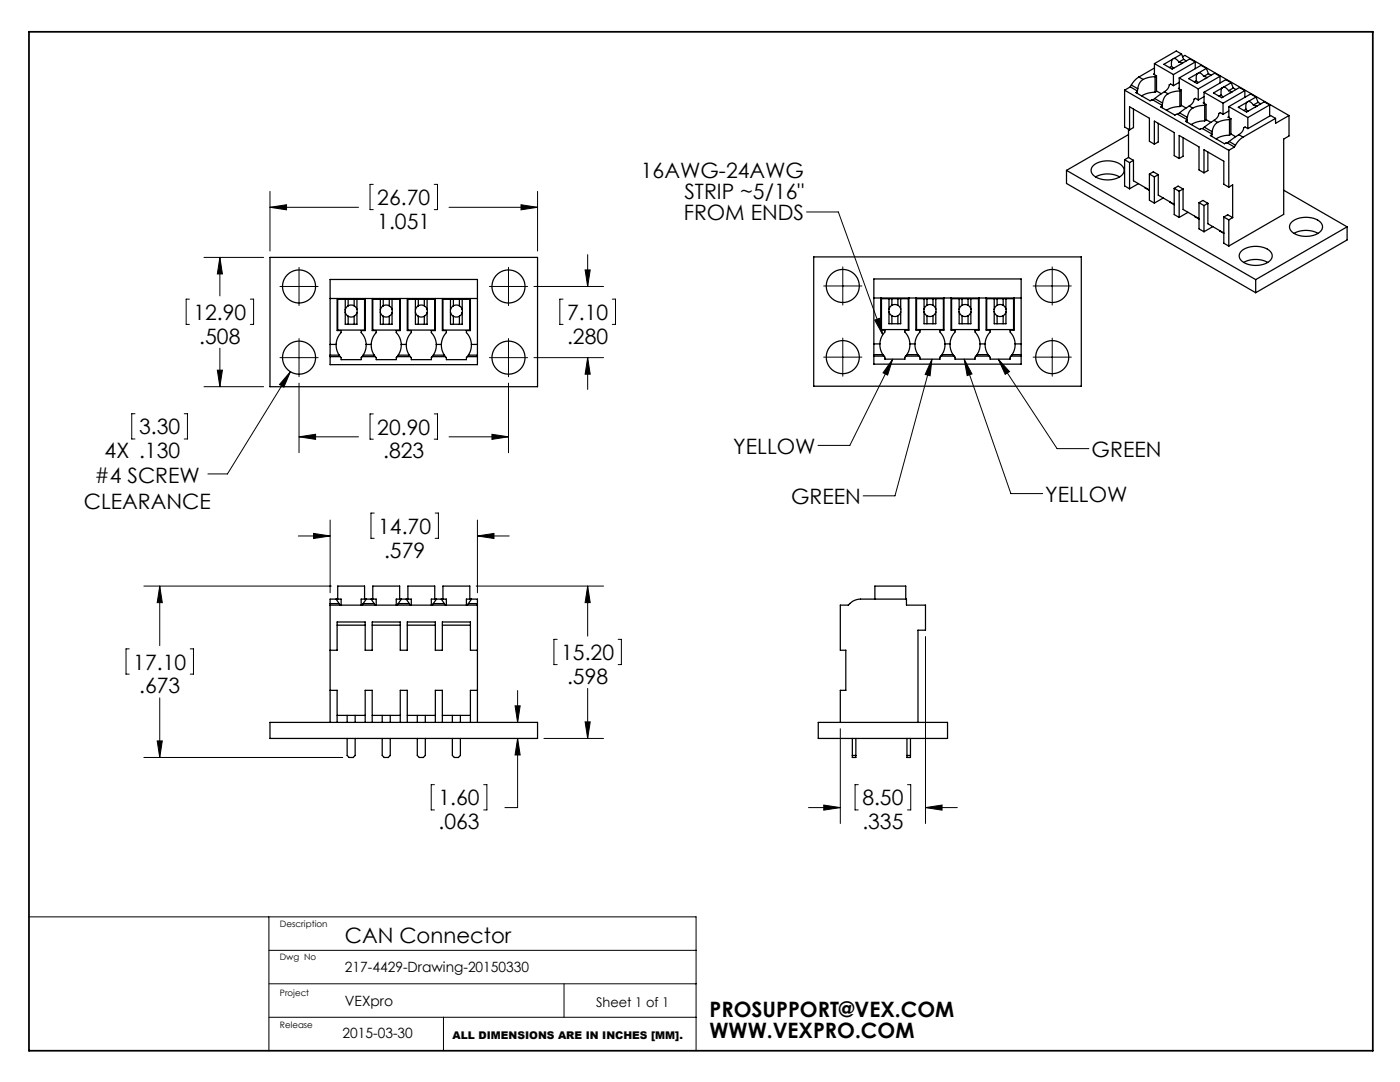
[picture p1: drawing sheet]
<svg xmlns="http://www.w3.org/2000/svg" width="279mm" height="216mm" viewBox="0 0 279 216" stroke-linecap="round" stroke-linejoin="round" font-family="sans-serif">
<g fill="none" stroke="#000" stroke-width=".2">
<path d="M53.9 38.2v11.9M74.5 36.8h-.6v5h.6M86.7 36.8h.6v5h-.6M107.3 38.2v11.9M37.8 59.7h-.6v5h.6M40.7 51.4h11.9M43.9 51.4v7.6M43.9 51.4l.5 3.3h-1zM50 59.7h.6v5h-.6M53.9 41.4h17.6M53.9 41.4l3.3-.5v1zM55.9 57.2h7.6"/>
<path d="M59.7 53.4v7.6M89.6 41.4h17.7M97.7 57.2h7.6M101.5 53.4v7.6M104 40.9l3.3 .5-3.3 .5zM106.6 57.2h13.9M112.4 59.7h-.7v5h.7M116.8 53.9h1l-.5 3.3zM117.3 50.8v6.4M122.2 59.7h.6v5h-.6M161 42.3h6.3l8.9 24.5M164.4 57.1h7.6"/>
<path d="M168.2 53.3v7.6M206.2 57.1h7.6M210 53.3v7.6M40.7 77.2h11.9M43.4 73.9h1l-.5 3.3zM43.9 69.5v7.7M55.9 71.4h7.6M58 74.2l-12.6 20.4h-3.9M58 74.2l-1.3 3.1-.9-.6zM59.7 76.4v13.9M59.7 67.6v7.6M97.7 71.4h7.6"/>
<path d="M101.5 76.4v13.9M101.5 67.6v7.6M106.6 71.4h13.9M117.3 71.4v6.3M117.3 71.4l.5 3.3h-1zM164.4 71.3h7.6M168.2 67.5v7.6M174.6 63.9l.9-.4 .7 3.3zM178.2 71.7l-1.1 3.1-.9-.4zM178.2 71.7l-8.6 17.2h-6.3M186 71.7l-.4 3.3-1-.3zM186 71.7l-7.4 27.2h-6.3"/>
<path d="M192.4 71.7l1.6 2.9-1 .3zM192.4 71.7l9.3 26.8h6.4M199.2 71.7l2.3 2.4-.9 .6zM199.2 71.7l11.8 17.8h6.3M206.2 71.3h7.6M210 67.5v7.6M26.9 82.6h-.6v5h.6M36.8 82.6h.6v5h-.6M59.7 87.2h11.8M59.7 87.2l3.3-.5v1zM74.5 82.6h-.6v5h.6M86.7 82.6h.6v5h-.6"/>
<path d="M89.6 87.2h11.9M98.2 86.7l3.3 .5-3.3 .5zM28.7 116.9h37.4M31.9 116.9v11.9M31.9 116.9l.5 3.3h-1zM59.5 106.9h6.4M62.6 106.4l3.3 .5-3.3 .6zM65.9 103.8v14.5M74.7 102.4h-.7v5h.7M86.8 102.4h.7v5h-.7M95 116.9h25.5M95.3 103.8v14.5"/>
<path d="M95.3 106.9h6.3M95.3 106.9l3.3-.5v1.1zM117.3 116.9v10M117.3 116.9l.5 3.3h-1zM25.8 129.5h-.6v5h.6M31.9 139.3v11.8M38 129.5h.6v5h-.6M103.3 137.8v6.3M111.2 127.6h-.6v5h.6M117.3 137.4v9.9M123.4 127.6h.6v5h-.6M184.7 127v37.3"/>
<path d="M28.7 151.1h39.7M31.4 147.8h1l-.5 3.3zM86.7 156.6h-.6v5h.6M96.5 156.6h.7v5h-.7M102.8 140.8h1l-.5 3.3zM103.3 147.3v13.8h-2.5M103.3 147.3l.5 3.3h-1zM108.6 147.3h11.9M116.8 144h1l-.5 3.3zM167.7 145.4v18.9M171.3 156.6h-.7v5h.7M181.1 156.6h.7v5h-.7"/>
<path d="M161.4 161.1h6.3M164.4 160.6l3.3 .5-3.3 .6zM184.7 161.1h6.4M184.7 161.1l3.3-.5v1.1zM5.8 182.9h133.1v26.8M53.7 182.9v26.8M53.7 196.3h85.2M53.7 189.6h85.2M112.6 196.3v6.7M53.7 203h85.2M88.5 203v6.7"/>
</g>
<path d="M5.8 6.3h268.2v203.4h-268.2z" fill="none" stroke="#000" stroke-width=".35"/>
<g fill="#000">
<path d="M178.2 71.7l-1.1 3.1-.9-.4zM192.4 71.7l1.6 2.9-1 .3zM186 71.7l-.4 3.3-1-.3zM199.2 71.7l2.3 2.4-.9 .6zM174.6 63.9l.9-.4 .7 3.3z"/>
<path d="M103.3 147.3l.5 3.3h-1zM102.8 140.8h1l-.5 3.3zM116.8 144h1l-.5 3.3zM117.3 116.9l.5 3.3h-1zM31.4 147.8h1l-.5 3.3zM31.9 116.9l.5 3.3h-1zM62.6 106.4l3.3 .5-3.3 .6zM95.3 106.9l3.3-.5v1.1zM43.9 51.4l.5 3.3h-1zM43.4 73.9h1l-.5 3.3zM104 40.9l3.3 .5-3.3 .5zM53.9 41.4l3.3-.5v1zM116.8 53.9h1l-.5 3.3zM117.3 71.4l.5 3.3h-1zM98.2 86.7l3.3 .5-3.3 .5zM59.7 87.2l3.3-.5v1zM58 74.2l-2.2 2.5 .9 .6zM164.4 160.6l3.3 .5-3.3 .6zM184.7 161.1l3.3-.5v1.1z"/>
</g>
<g fill="none" stroke="#000" stroke-width=".25">
<path d="M224.4 18l20.8 12M224.4 18v7.3l1 .6M225.6 17.3l1.4 .9M225.6 17.3l-1.2 .7M225.8 17l1.3 .7M225.8 17l-.2 .3M227 18.3l-.3 .2 2.8 1.6 .6-.2M227 18.3v.3M227 18.2v.1M227.1 17.7l-.1 .5M227.3 15.4l-.8 .6-.7 1M227.3 15.4l.8 .5"/>
<path d="M228.1 15.9l-.6 .5-.4 1.3M230.1 19.9l1.9 1.1M230.4 14.7l-.2 .1 .6 .3M230.4 12.7l3.8 2.2M230.4 12.7v2.2M230.4 13.6l-3.1 1.8M230.4 19.7l-.3 .2M230.4 19.7l1.6 .9M230.5 18.4l-1.4 .2-1.3 .5M230.5 15.3l-1.3 .2-1.1 .4M230.5 15.3v3.1M230.8 18.2l1 .5"/>
<path d="M230.8 15.1v3.1l-.3 .2M230.8 15.1l-.3 .2M232.4 18.3l-2 1.4M232.4 18.3l.7 .4M233.1 18.7l-.6 .6-.5 1.3M233.8 13.2l.4 .4M233.8 13.2l-.4 .3M234 11.8l-1.7 1 1.6 1 3.6-2.1 1 .7M234 11.8l-.2 .7v.7M234.2 14.9v2.2M234.3 11.7l-.3 .1M234.3 11.7l.6 .2 .4 .5"/>
<path d="M235.3 12.4l.6 .2M235.3 16.4l-1.1 .7-.6-.3-.3 .1a1.79 1.79 0 0 1-.9 1.4M235.3 15.6v2.2M235.3 17.6l-.1 .1 .6 .3M235.3 15.6l3.8 2.1M235.5 18.2l-1.3 .1-1.1 .4M235.5 18.2v3.1M235.8 18v3.1l-.3 .2M235.8 18l-.3 .2M235.8 10.8l-1.1-.6-4.3 2.5M235.8 10.8l-1.5 .9M235.8 10.8l.4 1"/>
<path d="M236 11.3l.5-.2 20.7 12M236.2 11.8l.6 .4M236.2 11.8l-.9 .6M238.5 12.4v1.3M238.5 12.4l-4.3 2.5M238.8 16.1l.4 .4M238.8 16.1l-.5 .2M238.9 14.7l-1.7 1 1.7 .9 3.5-2 1.1 .6M238.9 14.7l-.1 .4v1M239.1 17.7v2.2M239.1 20l-.5-.4-.3 .2a1.79 1.79 0 0 1-1 1.4M239.3 14.5l-.4 .2"/>
<path d="M239.3 14.5l.3 .1 .6 .6M240.2 15.2l.7 .3M240.3 18.4v2.2M240.3 18.4l3.8 2.2M240.3 19.3l-1.2 .7M240.8 13.6l-1.1-.6-4.4 2.6M240.8 13.6l-1.5 .9M240.8 13.6l.4 1.1M241.2 14.7l.5 .3M241.2 14.7l-1 .5M243.5 15.2v1.4M243.5 15.2l-4.4 2.5"/>
<path d="M243.7 18.9l.4 .4M243.7 18.9l-.4 .3M243.9 17.6l-1.7 .9 1.6 1 3.6-2 1 .6M243.9 17.6l-.2 .4v.9M244.2 17.4l-.3 .2M244.2 17.4l.4 .1 .6 .6M245.2 18.1l.6 .3M245.7 16.5l-1.5 .9M245.7 16.5l-1.1-.6-4.3 2.5M245.7 16.5l.4 1.1M246.1 17.6l-.9 .5M246.1 17.6l.6 .3"/>
<path d="M248.4 18.1v1.3M248.4 18.1l-4.3 2.5M250.7 19.4l-1.1-.6-4.4 2.5M250.7 19.4l-1.5 .8M250.7 19.4l.4 1M212.8 34l37.8 21.8M212.8 34v2.6l37.8 21.8M218.2 33a4.7 4.7 0 0 1 5.9 .2 1.45 1.45 0 0 1-1 2.3 4.6 4.6 0 0 1-5.2-.9l-.1-.8zM218.6 35.3a5.1 5.1 0 0 1 4.8 0M224.4 31.9v5.2l1 .6M224.4 31.9l1 .5M225.2 31.4l1 .6"/>
<path d="M225.2 25.8v5.6M225.2 26.9l-12.4 7.1M225.2 31.4l-.8 .5M225.4 25.9v-4.6l4 2.3v4.6l1 .6M225.4 32.4v5.3M226.2 32v4.1l3.2 1.8M226.2 21.8v3.7l-.8 .4M226.2 32l-.8 .4M227.2 36.6l-1.8 1.1M228.5 37.4l.9 .6M229.4 34.7v5.3l1 .5M229.4 34.7l.8-.4 1 .6"/>
<path d="M229.4 34.7l1 .6M230.4 28.8v-4.6l3.9 2.3v4.6l1 .5M230.4 35.3v5.2M231.2 24.6v3.7l-.8 .5M231.2 34.9v4l3.1 1.9M231.2 34.9l-.8 .4M231.9 21.2l-.2 .1 2.8 1.7 .5-.2M231.9 21.2v.3M232 21l-.1 .2M232 20.6v.4M232.1 39.5l-1.7 1M234.3 37.6v5.2l1 .6"/>
<path d="M234.3 37.6l.8-.5 1 .6M234.3 37.6l1 .6M235 22.8l1.9 1.1M235.3 31.6v-4.6l4 2.3v4.6l1 .6M235.3 38.2v5.2M235.4 22.5l-.4 .3M235.4 22.5l1.6 .9M235.5 21.3l-1.5 .2-1.2 .5M235.8 21l.9 .6M236.1 27.5v3.7l-.8 .4M236.1 37.7v4.1l3.2 1.8M236.1 37.7l-.8 .5"/>
<path d="M236.9 24l-.3 .2 2.8 1.6 .6-.1M236.9 24v.4M236.9 23.9v.1M237 23.4l-.1 .5M237.3 21.2l-1.9 1.3M237.3 21.2l.7 .4M238 21.6l-.6 .6-.4 1.2M240 25.7l1.9 1M240.3 34.5v-4.6l3.9 2.3v4.6l1 .5M240.3 20.4l-.2 .1 .6 .3M240.3 25.4l-.3 .3M240.3 25.4l1.6 .9"/>
<path d="M240.4 24.1l-1.4 .2-1.3 .6M240.4 21l-1.3 .2-1.1 .4M240.4 21v3.1M240.7 23.9l1 .5M240.7 20.8v3.2l-.3 .1M240.7 20.8l-.3 .2M241.1 30.3v3.7l-.8 .5M241.8 26.9l-.2 .2 2.8 1.6 .5-.2M241.8 26.9v.3M241.9 26.7l-.1 .2M241.9 26.3v.4M242.3 24l-2 1.4"/>
<path d="M242.3 24l.7 .4M243 24.4l-.6 .6-.5 1.3M244.1 20.6v2.2M244.1 22.8l-.6-.3-.3 .1a1.79 1.79 0 0 1-.9 1.4M244.9 28.5l1.5 .8M245.2 30v7.3M245.2 37.3l.8-.4v6.5M245.2 21.3v2.2M245.2 23.3l-.1 .1 .6 .3M245.2 21.3l3.8 2.2M245.2 22.1l-1.1 .7M245.3 28.2l-.4 .3"/>
<path d="M245.3 28.2l1.3 .8M245.4 27l-1.5 .2-1.2 .5M245.4 23.9l-1.3 .1-1.1 .4M245.4 23.9v3.1M245.7 26.7l.9 .6M245.7 23.7v3.1l-.3 .2M245.7 23.7l-.3 .2M246.4 29.3l-1.2 .7M246.6 29l-.2 .3M247.2 26.9l-1.9 1.3M247.2 26.9l.9 .5M248.1 27.4l-.8 .6-.7 1"/>
<path d="M248.7 21.8l.4 .4M248.7 21.8l-.5 .3M248.8 20.4l-1.7 1 1.7 1 3.5-2.1 1.1 .6M248.8 20.4l-.1 .4v1M249 23.5v2.2M249.2 20.2l-.4 .2M249.2 20.2l.5 .3 .4 .5M250.1 21l.7 .2M251.1 20.4l-1 .6M251.1 20.4l.5 .3M253.4 20.9v2.3M253.4 20.9l-4.4 2.6"/>
<path d="M254.6 23.6l-1-.5-4.6 2.6-.5-.4-.3 .2a1.79 1.79 0 0 1-1 1.4M254.6 23.6l-6.5 3.8M256.2 38l12.6 7.3M257.2 23.1v4l-1 .6v15.1l-11 6.3M257.2 23.1l-2.6 1.5v-1M53.9 51.4h53.4v25.8h-53.4zM65.9 59.6h29.4M67.3 59.6v6.4h.8v.4a3.6 3.6 0 0 0-1 2.3M67.4 59.7h5.4v6.2h-5.4zM68.9 59.7v2.1M69.5 59.7v1.3M70.7 59.7v1.3"/>
<path d="M71.2 59.7v2.1M72.9 59.6v6.4h-.8v.4a3.6 3.6 0 0 1 1 2.3M74.3 59.6v6.4h.8v.4a3.6 3.6 0 0 0-1 2.3M74.4 59.7h5.4v6.2h-5.4zM75.9 59.7v2.1M76.5 59.7v1.3M77.7 59.7v1.3M78.2 59.7v2.1M79.9 59.6v6.4h-.8v.4a3.6 3.6 0 0 1 1 2.3M81.3 59.6v6.4h.8v.4a3.6 3.6 0 0 0-1 2.3M81.4 59.7h5.4v6.2h-5.4zM82.9 59.7v2.1"/>
<path d="M83.5 59.7v1.3M84.7 59.7v1.3M85.2 59.7v2.1M86.9 59.6v6.4h-.8v.4a3.6 3.6 0 0 1 1 2.3M88.3 59.6v6.4h.8v.4a3.6 3.6 0 0 0-1 2.3M88.4 59.7h5.4v6.2h-5.4zM89.9 59.7v2.1M90.5 59.7v1.3M91.7 59.7v1.3M92.2 59.7v2.1M93.9 59.6v6.4h-.8v.4a3.6 3.6 0 0 1 1 2.3M162.4 51.3h53.4v25.8h-53.4z"/>
<path d="M174.4 59.5h29.4M175.8 59.5v6.4h.8v.4a3.6 3.6 0 0 0-1 2.3M175.9 59.6h5.4v6.2h-5.4zM177.4 59.6v2.1M178 59.6v1.3M179.2 59.6v1.3M179.8 59.6v2.1M181.4 59.5v6.4h-.8v.4a3.6 3.6 0 0 1 1 2.3M182.8 59.5v6.4h.8v.4a3.6 3.6 0 0 0-1 2.3M182.9 59.6h5.4v6.2h-5.4zM184.4 59.6v2.1M185 59.6v1.3"/>
<path d="M186.2 59.6v1.3M186.8 59.6v2.1M188.4 59.5v6.4h-.8v.4a3.6 3.6 0 0 1 1 2.3M189.8 59.5v6.4h.8v.4a3.6 3.6 0 0 0-1 2.3M189.9 59.6h5.4v6.2h-5.4zM191.4 59.6v2.1M192 59.6v1.3M193.2 59.6v1.3M193.8 59.6v2.1M195.4 59.5v6.4h-.8v.4a3.6 3.6 0 0 1 1 2.3M196.8 59.5v6.4h.8v.4a3.6 3.6 0 0 0-1 2.3M196.9 59.6h5.4v6.2h-5.4z"/>
<path d="M198.4 59.6v2.1M199 59.6v1.3M200.2 59.6v1.3M200.8 59.6v2.1M202.4 59.5v6.4h-.8v.4a3.6 3.6 0 0 1 1 2.3M233.5 40.3l.8 .6M237.1 42.4l-1.8 1M238.4 43.1l.9 .6M239.3 40.4v5.3l1 .5M239.3 40.4l.8-.4 1 .6M239.3 40.4l1 .6M240.3 41v5.2"/>
<path d="M241.1 40.6v4.1l3.1 1.8M241.1 40.6l-.8 .4M242 45.2l-1.7 1M243.4 46l.8 .6M244.2 43.3v5.2l1 .6M244.2 43.3l.8-.4 1 .5M244.2 43.3l1 .6M245.2 43.9v5.2M246 43.4l-.8 .5M247.6 50.2a4.5 4.5 0 0 1 6.1 .2 1.43 1.43 0 0 1-.9 2.1 4.8 4.8 0 0 1-5.2-.7l-.3-.8zM248.2 52.4a5.1 5.1 0 0 1 4.8 0M250.6 55.8v2.6"/>
<path d="M257.7 44.4a4.5 4.5 0 0 1 6 .2 1.43 1.43 0 0 1-.8 2.1 4.8 4.8 0 0 1-5.3-.7l-.3-.8zM258.2 46.6a5.1 5.1 0 0 1 4.8 0M268.8 45.3v2.6l-18.2 10.5M268.8 45.3l-18.2 10.5M65.9 68.7v2.2M65.9 68.7v-12.9h29.4v12.9M65.9 70.9v1.9h29.4v-1.9M65.9 70.9h1.8M65.9 68.7h1.2M65.9 71.2h2M67.1 68.7l.1 1 .5 1.2M67.7 70.9l.2 .3"/>
<path d="M67.9 71.2l.2 .2v.4h4v-.4l.2-.2M68.9 61.8v.5M68.9 62.3l.1 .4 .5 .4M68.9 62.3v2.4h2.3v-2.3M69.5 61l-.5 .5-.1 .3M69.5 61a1.2 1.2 0 0 1 1.2 0M69.5 63.1a1.2 1.2 0 0 0 1.2 0M69.5 63.1v1.6M70.7 61l.5 .8M70.7 63.1v1.6M71.2 61.8v.6M71.2 62.4l-.5 .7"/>
<path d="M72.3 71.2h2.6M72.5 70.9l-.2 .3M72.5 70.9h2.2M73.1 68.7l-.2 1.2-.4 1M73.1 68.7h1M74.1 68.7l.1 1 .5 1.2M74.7 70.9l.2 .3M74.9 71.2l.2 .2v.4h4v-.4l.2-.2M75.9 61.8v.5M75.9 62.3l.1 .4 .5 .4M75.9 62.3v2.4h2.3v-2.3M76.5 61l-.5 .4-.1 .4"/>
<path d="M76.5 61a1.2 1.2 0 0 1 1.2 0M76.5 63.1v1.6M77.7 61l.5 .8M77.7 63.1a1.2 1.2 0 0 1-1.2 0M77.7 63.1v1.6M78.2 61.8v.6M78.2 62.4l-.5 .7M79.3 71.2h2.6M79.5 70.9l-.2 .3M79.5 70.9h2.2M80.1 68.7l-.2 1.2-.4 1M80.1 68.7h1"/>
<path d="M81.1 68.7l.1 1 .5 1.2M81.7 70.9l.2 .3M81.9 71.2l.2 .2v.4h4v-.4l.2-.2M82.9 61.8v.5M82.9 62.3l.3 .5 .3 .3M82.9 62.3v2.4h2.3v-2.3M83.5 61l-.3 .3-.3 .5M83.5 61a1.2 1.2 0 0 1 1.2 0M83.5 63.1v1.6M84.7 61l.5 .8M84.7 63.1a1.2 1.2 0 0 1-1.2 0M84.7 63.1v1.6"/>
<path d="M85.2 61.8v.6M85.2 62.4l-.5 .7M86.3 71.2h2.6M86.5 70.9l-.2 .3M86.5 70.9h2.2M87.1 68.7l-.2 1.2-.4 1M87.1 68.7h1M88.1 68.7l.1 1 .5 1.2M88.7 70.9l.2 .3M88.9 71.2l.2 .2v.4h4v-.4l.2-.2M89.9 61.8v.5M89.9 62.3l.1 .4 .5 .4"/>
<path d="M89.9 62.3v2.4h2.3v-2.3M90.5 61l-.5 .4-.1 .4M90.5 61a1.2 1.2 0 0 1 1.2 0M90.5 63.1v1.6M91.7 61l.5 .8M91.7 63.1a1.2 1.2 0 0 1-1.2 0M91.7 63.1v1.6M92.2 61.8v.6M92.2 62.4l-.5 .7M93.3 71.2h2M93.5 70.9l-.2 .3M93.5 70.9h1.8"/>
<path d="M94.1 68.7l-.2 1.2-.4 1M94.1 68.7h1.2M95.3 68.7v2.2M174.4 68.6v2.2M174.4 70.8h1.8M174.4 68.6h1.2M174.4 68.6v-12.9h29.4v12.9M174.4 70.8v1.9h29.4v-1.9M174.4 71.1h2M175.6 68.6l.1 1 .5 1.2M176.2 70.8l.2 .3M176.4 71.1l.2 .2v.4h4v-.4l.2-.2"/>
<path d="M177.4 61.7v.5M177.4 62.2l.3 .5 .3 .3M177.4 62.2v2.4h2.4v-2.3M178 60.9l-.3 .3-.3 .5M178 60.9a1.2 1.2 0 0 1 1.2 0M178 63a1.2 1.2 0 0 0 1.2 0M178 63v1.6M179.2 60.9l.6 .8M179.2 63v1.6M179.8 61.7v.6M179.8 62.3l-.6 .7M180.8 71.1h2.6"/>
<path d="M181 70.8l-.2 .3M181 70.8h2.2M181.6 68.6l-.2 1.2-.4 1M181.6 68.6h1M182.6 68.6l.1 1 .5 1.2M183.2 70.8l.2 .3M183.4 71.1l.2 .2v.4h4v-.4l.2-.2M184.4 62.2l.2 .4 .4 .4M184.4 61.7v.5M184.4 62.2v2.4h2.4v-2.3M185 60.9l-.4 .4-.2 .4M185 60.9a1.2 1.2 0 0 1 1.2 0"/>
<path d="M185 63v1.6M186.2 60.9l.6 .8M186.2 63a1.2 1.2 0 0 1-1.2 0M186.2 63v1.6M186.8 62.3l-.6 .7M186.8 61.7v.6M187.8 71.1h2.6M188 70.8l-.2 .3M188 70.8h2.2M188.6 68.6l-.2 1.2-.4 1M188.6 68.6h1M189.6 68.6l.1 1 .5 1.2"/>
<path d="M190.2 70.8l.2 .3M190.4 71.1l.2 .2v.4h4v-.4l.2-.2M191.4 61.7v.5M191.4 62.2l.3 .5 .3 .3M191.4 62.2v2.4h2.4v-2.3M192 60.9l-.3 .3-.3 .5M192 60.9a1.2 1.2 0 0 1 1.2 0M192 63v1.6M193.2 60.9l.6 .8M193.2 63a1.2 1.2 0 0 1-1.2 0M193.2 63v1.6M193.8 61.7v.6"/>
<path d="M193.8 62.3l-.6 .7M194.8 71.1h2.6M195 70.8l-.2 .3M195 70.8h2.2M195.6 68.6l-.2 1.2-.4 1M195.6 68.6h1M196.6 68.6l.1 1 .5 1.2M197.2 70.8l.2 .3M197.4 71.1l.2 .2v.4h4v-.4l.2-.2M198.4 62.2l.2 .4 .4 .4M198.4 61.7v.5M198.4 62.2v2.4h2.4v-2.3"/>
<path d="M199 60.9l-.4 .4-.2 .4M199 60.9a1.2 1.2 0 0 1 1.2 0M199 63v1.6M200.2 60.9l.6 .8M200.2 63a1.2 1.2 0 0 1-1.2 0M200.2 63v1.6M200.8 62.3l-.6 .7M200.8 61.7v.6M201.8 71.1h2M202 70.8l-.2 .3M202 70.8h1.8M202.6 68.6l-.2 1.2-.4 1"/>
<path d="M202.6 68.6h1.2M203.8 68.6v2.2M67.1 119.5h1v1.2M67.1 119.5l.6 .9M67.1 119.5h-1.2v.9M67.4 119.5v-2.6h5.4v2.6M73.1 119.5h-1v1.2M73.1 119.5l-.6 .9M73.1 119.5h1M74.1 119.5h1v1.2M74.1 119.5l.6 .9M74.4 119.5v-2.6h5.4v2.6"/>
<path d="M80.1 119.5h-1v1.2M80.1 119.5l-.6 .9M80.1 119.5h1M81.1 119.5h1v1.2M81.1 119.5l.6 .9M81.4 119.5v-2.6h5.4v2.6M87.1 119.5h-1v1.2M87.1 119.5l-.6 .9M87.1 119.5h1M88.1 119.5h1v1.2M88.1 119.5l.6 .9M88.4 119.5v-2.6h5.4v2.6"/>
<path d="M94.1 119.5h-1v1.2M94.1 119.5l-.6 .9M94.1 119.5h1.2v.9M174.6 119.5v-2.6h6.2v2.6M65.9 129.7h1.4v-5.6h5.6v5.6h1.4v-5.6h5.6v5.6h1.4v-5.6h5.6v5.6h1.4v-5.6h5.6v5.6h1.4M65.9 137.7h1.4v6.4M65.9 120.7h29.4M65.9 120.4v23.7M65.9 120.4h1.8M67.3 124.7h5.6M67.7 120.4l.2 .3M72.5 120.4l-.2 .3"/>
<path d="M72.5 120.4h2.2M74.3 124.7h5.6M74.7 120.4l.2 .3M79.5 120.4l-.2 .3M79.5 120.4h2.2M81.3 124.7h5.6M81.7 120.4l.2 .3M86.5 120.4l-.2 .3M86.5 120.4h2.2M88.3 124.7h5.6M88.7 120.4l.2 .3M93.5 120.4l-.2 .3"/>
<path d="M93.5 120.4h1.8M95.3 137.7h-1.4v6.4M95.3 120.4v23.7M53.9 144.1h53.4v3.2h-53.4zM67.3 142.7h5.6M69.3 147.3v3.4l.4 .4h.8l.4-.4v-3.4M69.3 142.7v1.4M70.9 142.7v1.4M72.9 144.1v-6.4h1.4v6.4M74.3 142.7h5.6M76.3 147.3v3.4l.4 .4h.8l.4-.4v-3.4M76.3 142.7v1.4"/>
<path d="M77.9 142.7v1.4M79.9 144.1v-6.4h1.4v6.4M81.3 142.7h5.6M83.3 147.3v3.4l.4 .4h.8l.4-.4v-3.4M83.3 142.7v1.4M84.9 142.7v1.4M86.9 144.1v-6.4h1.4v6.4M88.3 142.7h5.6M90.3 147.3v3.4l.4 .4h.8l.4-.4v-3.4M90.3 142.7v1.4M91.9 142.7v1.4M163.3 144.1h25.8v3.2h-25.8z"/>
<path d="M167.7 144.1v-6.4h1.1v-8h-1.1v-9h1.6a3.2 3.2 0 0 1 2.4-1.2h9.2v1.2h3.8v5h-1.5v18.4M170.1 147.3v3.8h.7v-3.8M170.1 150.7h.7M181 147.3v3.8h.7v-3.8M181 150.7h.7"/>
<circle cx="59.7" cy="57.2" r="3.3"/>
<circle cx="101.5" cy="57.2" r="3.3"/>
<circle cx="168.2" cy="57.1" r="3.3"/>
<circle cx="210" cy="57.1" r="3.3"/>
<circle cx="59.7" cy="71.4" r="3.3"/>
<circle cx="101.5" cy="71.4" r="3.3"/>
<circle cx="168.2" cy="71.3" r="3.3"/>
<circle cx="210" cy="71.3" r="3.3"/>
</g>
<g font-size="4.2">
<text x="127.9" y="35.6">16AWG-24AWG</text>
<text x="75.3" y="40.9">26.70</text>
<text x="136.6" y="39.7">STRIP ~5/16&quot;</text>
<text x="75.3" y="45.7">1.051</text>
<text x="136.5" y="43.9">FROM ENDS</text>
<text x="38.6" y="63.8">12.90</text>
<text x="113.2" y="63.8">7.10</text>
<text x="39.8" y="68.6">.508</text>
<text x="113.2" y="68.6">.280</text>
<text x="27.8" y="86.7">3.30</text>
<text x="75.3" y="86.7">20.90</text>
<text x="20.9" y="91.4">4X .130</text>
<text x="76.5" y="91.5">.823</text>
<text x="146.3" y="90.5">YELLOW</text>
<text x="217.9" y="91.1">GREEN</text>
<text x="16.7" y="101.5">CLEARANCE</text>
<text x="18.9" y="96.5">#4 SCREW</text>
<text x="157.9" y="100.5">GREEN</text>
<text x="208.6" y="100.1">YELLOW</text>
<text x="75.5" y="106.5">14.70</text>
<text x="76.7" y="111.2">.579</text>
<text x="112" y="131.7">15.20</text>
<text x="26.6" y="133.6">17.10</text>
<text x="113.2" y="136.4">.598</text>
<text x="27.8" y="138.3">.673</text>
<text x="87.5" y="160.7">1.60</text>
<text x="172.1" y="160.7">8.50</text>
<text x="87.5" y="165.4">.063</text>
<text x="172.1" y="165.4">.335</text>
<text x="68.8" y="188.2">CAN Connector</text>
<text x="141.6" y="202.9">PROSUPPORT@VEX.COM</text>
<text x="141.6" y="207.1">WWW.VEXPRO.COM</text>
</g>
<g font-size="2.8">
<text x="68.8" y="193.9">217-4429-Drawing-20150330</text>
<text x="68.8" y="200.7">VEXpro</text>
<text x="68.4" y="207.1">2015-03-30</text>
</g>
<text font-size="2.7" x="119" y="201">Sheet 1 of 1</text>
<text font-size="2.1" x="90.3" y="207.2">ALL DIMENSIONS ARE IN INCHES [MM].</text>
<g font-size="1.8">
<text x="55.8" y="185">Description</text>
<text x="55.8" y="191.6">Dwg No</text>
<text x="55.9" y="198.7">Project</text>
<text x="55.9" y="205.2">Release</text>
</g>
</svg>
